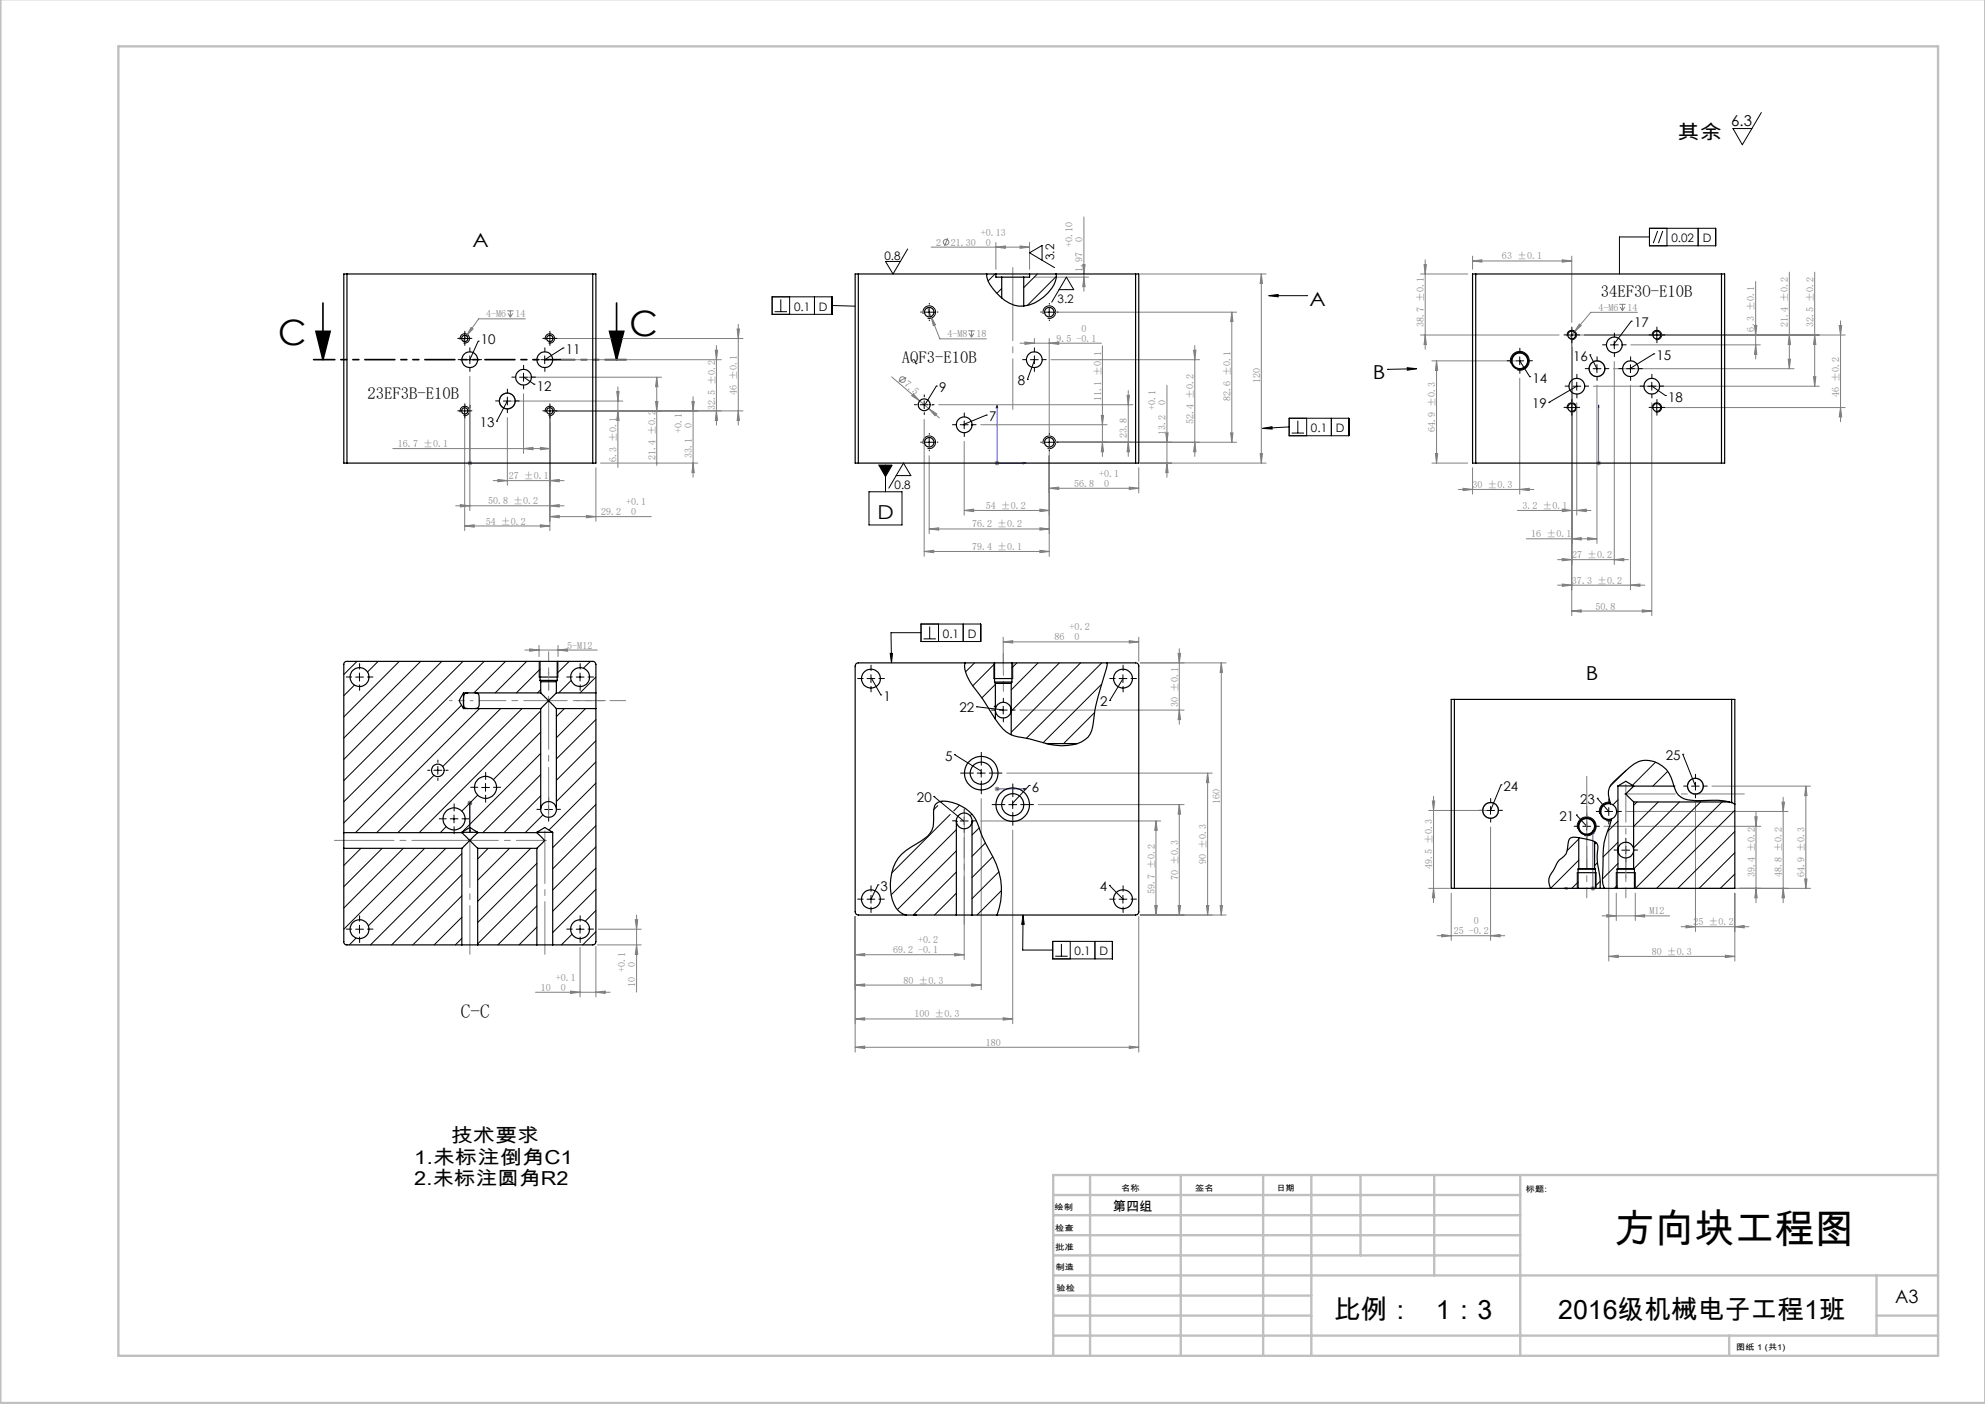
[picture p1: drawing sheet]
<svg xmlns="http://www.w3.org/2000/svg" width="420mm" height="297mm" viewBox="0 0 420 297" stroke-linecap="round" stroke-linejoin="round" font-family="sans-serif">
<g fill="none" stroke="#808080" stroke-width=".21">
<path d="M197 52.3h20.8M200.5 50.4l-.7 1.7M210.7 52.3l2-.3v.5zM210.7 51.3v5.7M215.8 52l2 .3-2 .2zM217.8 51.3v5.7M218.8 58.6h11.5M229.1 56h.5l-.3 2zM229.3 58.6l.3 2h-.5zM229.3 45.9v15.7M241.3 58h26.6M266.9 58l.2 2h-.5z"/>
<path d="M266.9 58v40M300.6 58h10M301.3 56h.5l-.2 2zM301.6 55v18.9M311.6 55.2l1.9-.2v.5zM311.6 54.2v2.8M311.6 55.2h21M330.6 55l2 .2-2 .3zM332.6 54.2v14M371.5 59.5v16.4M378.6 57.6v20.4M384 57.6v24.1"/>
<path d="M98.7 71l-.7 1.1M99.4 79.6v28.4M99.7 69.3l.4 .3-1.4 1.4zM107.3 65.8h1.4M107.5 66.3l.5 .8M108 65.8v1.3M108.5 66.3l-.5 .8M111.2 67.4h-9.9l-2.6 3.6M111.8 79.8h28.2M117.3 71.6h39.9M118.8 76.1h33.8M139 79.8l.2 2h-.5z"/>
<path d="M139 79.8v18.7M151.3 74.1h.5l-.2 2zM151.6 73.1v16.8M156 69.6h.5l-.3 2zM156.2 68.6v21.3M188.7 79.7l5.9 5.1M191.8 79.9l-1.7 .8M196.3 65.1l.7 1.9M197 67l.9 1.7-.4 .2zM197 67l1.9 4.7h9.8M204.9 70h1.3M205 70.5l.6 .8"/>
<path d="M205.6 70v1.3M206.1 70.5l-.5 .8M215.8 72.6h17.2M216.9 72.4l2 .2-2 .2zM218.9 71.6v1M222 72.6l2-.2v.4zM222 71.6v21M222.4 76.1h31.4M223 66h38.7M233.3 73.1v23.5M252.6 74.1h.4l-.2 2zM252.8 73.1v23.5"/>
<path d="M260.6 66l.3 2h-.5zM260.6 66v27.6M300.6 70.9h29.3M301.6 70.9l.2 2h-.5zM303 76.3h17.6M304 76.3l.2 2h-.5zM304 76.3v21.7M332.6 71.9v58.3M333.1 70.2l-1.1 1.3M333.6 70.9h56.8M334.2 68.5l.4 .4-1.5 1.3zM341.4 78h38.2"/>
<path d="M341.6 76.5v42.9M342.6 64.4h1.4M342.8 64.9l.5 .8M343.3 64.4v1.3M343.8 64.9l-.5 .8M345.1 73h27.4M346.5 66.1h-9.9l-3.5 4.1M371.2 68.9h.5l-.2 2zM371.5 73l.2 2h-.5zM378.4 76h.4l-.2 2zM378.6 70.9l.2 2h-.4zM383.7 79.7h.5l-.2 2z"/>
<path d="M384 70.9l.2 2h-.5zM389.1 68.9h.6l-.3 2zM389.4 67.9v21.3M83.1 94.9h33.2M98.3 87.9v24.4M98.9 98h1M99.1 97.6l.7 .7M99.8 97.6l-.7 .7M107.4 88.3v14.4M108.3 84.8h23.5M110.8 94.9l2-.3v.5zM110.8 83.3v12.6"/>
<path d="M114.3 94.6l2 .3-2 .2zM116.3 87.9v24.4M117.3 86.9h39.9M126.1 99v11.3M127.1 98h20.5M130.5 82.8h.5l-.3 2zM130.7 86.9l.3 2h-.5zM130.7 81.8v17.1M138.7 84.9h.5l-.2 2zM146.4 84.9h.5l-.3 2zM146.6 98l.3 2h-.5zM146.6 83.9v17.1"/>
<path d="M151.6 86.9l.2 2h-.5zM156.2 86.9l.3 2h-.5zM193.3 83.3l1.3 1.5-1.7-1.1zM194 85.6h.1M194.6 84.8l1.9 1.6M195.5 88.7v29M196.5 86.4l1.7 1.2-.4 .3zM196.5 86.4l2.3 2M196.6 96.4v16.5M197.1 85.7h.1M198.6 85.6h41.1M204 93.4v15.6"/>
<path d="M207.5 89.8h26.7M210.4 98h1.1M210.6 97.6l.7 .7M211 97.5v1M211.3 97.6l-.7 .7M222 94.6v23.1M223 93.6h38.7M233 87.9h.5l-.2 1.9zM233.3 93.6l.2 2h-.5zM238.5 83.6h.5l-.3 2zM238.7 93.6l.3 2h-.5zM238.7 82.6v14"/>
<path d="M240.9 99v5.3M241.3 98h26.6M246.7 91.6h.5l-.3 2zM246.9 98l.3 2h-.5zM246.9 81.5v19.5M252.8 93.6l.2 2h-.4zM260.4 91.6h.5l-.3 2zM266.6 96h.5l-.2 2zM303 98h7.6M303.7 96h.5l-.2 2zM311.6 99v5.5M321.6 80v24.5"/>
<path d="M333.6 85.2v23.8M337.1 81.7h47.9M337.7 98h1M337.9 97.6l.7 .7M337.9 81.5v33.5M338.2 97.5v1M338.6 97.6l-.7 .7M345 81.5v43.3M349.5 85.2v45M351.6 86.2h38.8M389.4 86.2l.3 2h-.6zM96.4 107h22.9"/>
<path d="M97.4 106.7l2 .3-2 .2zM98.3 111.3l2-.3v.5zM98.3 111.3h18M104.4 101.7h14.9M105.3 101.4l2.1 .3-2.1 .2zM114.3 111l2 .3-2 .2zM116.3 107l2-.3v.5zM116.3 109.3l2-.3v.5zM116.3 101.7l2-.3v.5zM116.3 109.3h21.5M124.1 109l2 .3-2 .2zM195.5 116.7l2.1-.3v.5z"/>
<path d="M195.5 116.7h26.5M196.6 111.9l2-.2v.4zM196.6 111.9h25.4M204 108l2-.3v.5zM204 108h18M220 107.7l2 .3-2 .2zM220 116.4l2 .3-2 .2zM220 111.7l2 .2-2 .2zM222 103.3l2-.3v.5zM222 103.3h18.9M238.9 103l2 .3-2 .2zM308.6 103.5h16"/>
<path d="M309.6 103.3l2 .2-2 .3zM321.1 108h15.5M321.6 103.5l2-.2v.5zM322.9 114h15M329.6 118.4h15M330.6 107.7l2 .3-2 .2zM330.6 118.1l2 .3-2 .2zM332.6 114l2-.3v.5zM333.6 108l2-.3v.5zM335.9 113.7l2 .3-2 .2zM341.6 118.4l2-.3v.5zM111.1 137.5h15.3"/>
<path d="M112.1 137.3l2 .2-2 .3zM114.1 136.5v2.4M118.1 137.5l2-.2v.5zM118.1 136.5v2.4M212.3 135.8l2-.3v.5zM212.3 134.8v6.6M212.3 135.8h28.6M238.9 135.5l2 .3-2 .2zM240.9 134.8v5.1M249.3 138.2h.5l-.3 2zM249.5 137.2v16M329.6 123.8h18.4"/>
<path d="M330.6 123.5l2 .3-2 .2zM332.6 129.3l2-.3v.5zM332.6 129.3h16.9M345 123.8l2-.3v.5zM347.5 129l2 .3-2 .2zM215.8 150.2h34.7M241.3 140.2h18.1M249.5 150.2l.3 2h-.5zM258.4 140.2l.3 2h-.5zM258.4 140.2v53.4M98.9 169.9h1M99.1 169.5l.7 .7"/>
<path d="M99.4 169.4v1M99.8 169.5l-.7 .7M204 177.2v25.8M207.5 173.7h38.1M207.6 168.9v40.5M210.4 166.9h1.1M210.6 166.5l.7 .7M211 166.4v1M211.3 166.5l-.7 .7M213 163.5h43.5M214.3 175.6v41M219.7 170.2h30.8"/>
<path d="M244.6 173.7l.3 1.9h-.6zM244.6 173.7v19.9M249.5 170.2l.3 2h-.5zM249.5 170.2v23.4M255.5 163.5l.3 2.1h-.5zM255.5 163.5v30.1M302.3 171.4h12.1M303.1 169.4h.5l-.3 2zM303.3 168.4v22.6M315.4 174.9v24M339.4 174.8h33.2M340.4 175.3v28"/>
<path d="M344.1 171.7h34.2M358.7 169.8v27.3M362.2 166.3h20.9M371.3 172.8h.5l-.3 2zM371.5 171.8v19.2M377 169.7h.6l-.3 2zM377.3 168.7v22.3M382.1 166.3l.2 2h-.5zM382.1 166.3v21.6M126.4 199.9h9.3M126.6 196.6h9.1M134.4 194.6h.5l-.2 2z"/>
<path d="M134.7 193.6v16.3M134.7 199.9l.2 2h-.5zM180.9 193.9v28.7M240.9 193.9v28.7M241.3 193.6h18.1M244.3 191.6h.6l-.3 2zM249.3 191.6h.5l-.3 2zM255.3 191.6h.5l-.3 2zM258.2 191.6h.5l-.3 2zM302.3 187.9h4.4M303.3 187.9l.3 2h-.5zM304.1 197.9h14.3"/>
<path d="M305 197.7l2.1 .2-2.1 .3zM307.1 188.9v10M315.4 197.9l2-.2v.5zM336.6 187.9h1M336.7 187.6l.7 .7M337 187.4v1.1M337.4 187.6l-.7 .7M339 193.7h14.3M340 193.5l2 .2-2 .3zM342 188.9v5.8M343.1 187.9h40M346 193.7l2-.2v.5z"/>
<path d="M346 188.9v5.8M355.7 196h14.4M356.7 195.8l2 .2-2 .3zM367.1 196l1.9-.2v.5zM367.1 188.9v14.4M371.5 187.9l.3 2h-.5zM377.3 187.9l.3 2h-.6zM381.8 185.9h.5l-.2 2zM113.3 209.9h15.8M120.7 209.7l2 .2-2 .2zM122.7 200.4v10.5M126.1 209.9l2-.2v.4z"/>
<path d="M126.1 200.2v10.7M180.9 208.4l2.1-.3v.5zM180.9 215.5l2.1-.2v.5zM180.9 202l2.1-.3v.5zM180.9 208.4h26.7M180.9 215.5h33.4M180.9 202h23.1M202 201.7l2 .3-2 .2zM205.6 208.1l2 .3-2 .2zM212.3 215.3l2 .2-2 .3zM340.4 202.3l2-.2v.5zM340.4 202.3h26.7"/>
<path d="M365.1 202.1l2 .2-2 .3zM180.9 221.5l2.1-.2v.5zM180.9 221.5h60M238.9 221.3l2 .2-2 .3z"/>
<circle cx="200.2" cy="51.2" r=".59"/>
<circle cx="191" cy="80.3" r=".59"/>
</g>
<g fill="none" stroke="#000" stroke-width=".21">
<path d="M372.7 23.8l-4 6.8-2-3.4h4M192.1 52.7l-3.2 5.3-1.5-2.7h3.1M220.5 55.1v-3.2l-2.7 1.6 5.3 3.1M349 50.1h-6.3v7.9M349 48.3h14v3.7h-14zM350.7 48.9l-.9 2.5M351.8 48.9l-.9 2.5M352.7 48.3v3.7M359.3 48.3v3.7M97.4 71.9a1 1 0 0 1 .8-1.3 1 1 0 0 1 1.1 1.1 1 1 0 0 1-1.2 .9M97.5 71.6h1.7M98.3 70.8v1.6"/>
<path d="M98.6 76.1h1.6M99.4 75.3v1.6M101.2 72.2h.1M101.2 72.2l-1.8 3.9M109.9 79.8h1.7M110.8 78.9v1.7M110.9 79.8l2.1 1.5M114.4 76.1h1.7M115.3 75.3v1.6M115.4 71.9a1 1 0 0 1 .8-1.3 1 1 0 0 1 1.1 1.1 1 1 0 0 1-1.2 .9M115.5 71.6h1.7M116.3 70.8v1.6"/>
<path d="M119.1 73.6h.1M119.1 73.6l-3.8 2.5M163.4 62.8h12.6v3.7h-12.6zM163.4 62.8v3.7M163.9 65.9h2.6M165.2 63.3v2.6M167.1 62.8v3.7M172.3 62.8v3.7M176 64.6l4.9 .2M195.3 66.4a1.33 1.33 0 0 1 1.2-1.7 1.33 1.33 0 0 1 1.4 1.4 1.33 1.33 0 0 1-1.6 1.2M195.8 66h1.6M196.6 65.2v1.6"/>
<path d="M218 76.1h1.7M218.9 75.3v1.6M218.9 76.2l-1.5 4.1M220.7 66.4a1.33 1.33 0 0 1 1.2-1.7 1.33 1.33 0 0 1 1.4 1.4 1.33 1.33 0 0 1-1.6 1.2M221.2 66h1.6M222 65.2v1.6M224.1 61.3h3.1l-1.6-2.7-3.1 5.3M268.5 62.5l1.9-.2v.5zM268.5 62.5h8M276.5 62.5h.1M293.6 78.1h.1M297.7 77.8l2.1 .2-2 .3z"/>
<path d="M299.8 78l-6.2 .1M319.6 76.9a2 2 0 0 1 1.8-2.6 2 2 0 0 1 2.1 2.2 2 2 0 0 1-2.4 1.8M320.7 76.3h1.7M321.6 75.5v1.6M321.6 76.3l2.1 3.4M323.7 79.7h.1M331.6 71.1a.99 .99 0 0 1 .9-1.2 .99 .99 0 0 1 1.1 1 .99 .99 0 0 1-1.3 .9M331.7 70.9h1.7M332.6 70v1.7M336.4 75.1h.1M336.4 75.1l1.5 2.9M337.1 78h1.6"/>
<path d="M337.9 77.1v1.7M340.7 73h1.7M341.6 72.1v1.7M344.2 78h1.6M345 77.1v1.7M345.2 67.9h.1M345.2 67.9l-3.7 4.9M349.6 71.1a.99 .99 0 0 1 .9-1.2 .99 .99 0 0 1 1 1 .99 .99 0 0 1-1.2 .9M349.7 70.9h1.7M349.9 74.9h.1M349.9 74.9l-4.8 3M350.6 70v1.7"/>
<path d="M97.4 87.2a1.01 1.01 0 0 1 .9-1.3 1.01 1.01 0 0 1 1.1 1.1 1.01 1.01 0 0 1-1.3 .9M97.5 86.9h1.7M98.3 86.1v1.7M105.1 89.1h.1M106.5 84.8h1.7M107.4 84v1.7M107.4 84.8l-2.3 4.3M113 81.3h.1M115.4 87.2a1.01 1.01 0 0 1 .8-1.3 1.01 1.01 0 0 1 1.1 1.1 1.01 1.01 0 0 1-1.2 .9M115.5 86.9h1.7M116.3 86.1v1.7M185.9 98.4h2.9l-1.4 2.4z"/>
<path d="M187.4 98.4v5.6M194.7 85.6h1.7M195.3 93.9a1.33 1.33 0 0 1 1.2-1.6 1.33 1.33 0 0 1 1.4 1.4 1.33 1.33 0 0 1-1.6 1.2M195.5 84.8v1.7M195.8 93.6h1.6M196.6 92.7v1.7M198.1 81.7h.1M198.1 81.7l-2.2 3.7M203.2 89.8h1.7M204 89v1.7M208.7 87.8h.1M208.7 87.8l-4.6 1.9"/>
<path d="M217.4 80.3h.1M220.7 93.9a1.33 1.33 0 0 1 1.2-1.6 1.33 1.33 0 0 1 1.4 1.4 1.33 1.33 0 0 1-1.6 1.2M221.2 93.6h1.6M222 92.7v1.7M267.2 90.6l1.9-.3 .1 .5zM272.8 88.5h12.6v3.7h-12.6zM272.8 90.3l-5.6 .3M273.3 91.6h2.6M274.6 89v2.6M276.5 88.5v3.7M281.7 88.5v3.7M327.7 85.1h.1"/>
<path d="M331.6 86.5a1 1 0 0 1 .9-1.3 1 1 0 0 1 1.1 1.1 1 1 0 0 1-1.3 .9M331.7 86.2h1.7M332.6 85.4v1.6M332.8 81.7h1.7M333.6 80.9v1.6M333.6 81.7l-5.9 3.4M348.7 81.7h1.6M349.4 81.6l3 2.1M349.5 80.9v1.6M349.6 86.5a1 1 0 0 1 .9-1.3 1 1 0 0 1 1.1 1.1 1 1 0 0 1-1.3 .9M349.7 86.2h1.7M350.6 85.4v1.6"/>
<path d="M352.4 83.7h.1M183.9 104h7v7.1h-7zM189.6 100.6h3.1l-1.5-2.6-3.1 5.3M114.1 139.9v3.3M118 139.9v3.3M188.3 138.2h.5l-.2 2zM194.9 132h12.6v3.7h-12.6zM194.9 133.8h-6.4l.1 6.4M195.4 135.1h2.6M196.7 132.5v2.6M198.6 132v3.7M203.8 132v3.7"/>
<path d="M75.2 143.2h1.7M76.1 142.4v1.7M121.9 143.2h1.7M122.7 142.4v1.7M183.4 143.5h1.7M184.3 142.7v1.7M184.4 143.4l2 3.6M186.4 147h.1M202 159.6h.1M202 159.6l5.5 3.5M206.6 149.5h.1M206.6 149.5l5.6 .7"/>
<path d="M210.3 140.2v3.3M211.5 150.2h1.6M212.3 149.4v1.7M214.3 140.2v3.3M234.8 148.2h.1M236.8 143.5h1.6M237.5 143.8l-2.7 4.4M237.6 142.7v1.7M356.1 159.6h.1M356.1 159.6l2.6 6.7M91.8 162.9h1.7M92.6 162.1v1.7"/>
<path d="M95.3 173.2h1.6M96.1 172.4v1.7M101.9 166.6h1.7M102.7 165.7v1.7M115.3 171.2h1.6M116.1 170.4v1.6M197.6 168.5h.1M197.6 168.5l6.2 5.1M203.2 173.7h1.7M204 172.8v1.7M206.8 163.5h1.7M207.6 162.7v1.7"/>
<path d="M213.4 170.2h1.7M214.3 169.4v1.7M217.8 166.2h.1M217.8 166.2l-3.6 3.8M314.6 171.4h1.6M315.4 170.6v1.7M317.6 166h.1M317.6 166l-2.2 5.4M333.6 172.4h.1M333.6 172.4l2.1 2.4M333.8 175.3a2 2 0 0 1 1.8-2.5 2 2 0 0 1 2.1 2.2 2 2 0 0 1-2.5 1.7M334.9 174.8h1.7"/>
<path d="M335.7 174v1.6M338 168.9h.1M338 168.9l2.4 2.8M339.5 171.7h1.7M339.9 173.6h1M340.4 170.8v1.7M340.7 169.7a2.01 2.01 0 0 0-2.2 2.5M343.1 179.8h1.7M344 179v1.7M357.9 166.3h1.7M358.7 165.5v1.6M75.2 196.6h1.7"/>
<path d="M76.1 195.7v1.7M121.9 196.6h1.7M122.7 195.7v1.7M183.4 190.2h1.7M184.3 189.4v1.7M185.8 187.2h.1M185.8 187.2l-1.4 2.9M216.5 193.6l.2 1.9h-.5zM216.5 193.6l-.1 7.4h6.3M222.7 199.1h12.7v3.7h-12.7zM224.6 199.7v2.6M226.4 199.1v3.7"/>
<path d="M231.7 199.1v3.7M234.7 187.3h.1M234.7 187.3l2.8 2.8M236.8 190.2h1.6M237.6 189.4v1.7M333.7 184.6v3.3M337.7 184.6v3.3M342 184.6v3.3M346 184.6v3.3M223.3 202.3h2.6"/>
</g>
<path d="M114.1 143.2h.2M114.2 143.2h3.8M114.2 143.2h.1M210.3 143.5h4M333.7 184.6h4M342 184.6h4" fill="none" stroke="#000" stroke-width=".25"/>
<path d="M66.9 70.1h2.9l-1.5 6zM68.3 64.1v12M129 70.1h3l-1.5 6zM130.5 64.1v12" fill="none" stroke="#000" stroke-width=".35"/>
<g fill="none" stroke="#00f" stroke-width=".21">
<path d="M99.4 97.8v.3zM99.4 85.7v.6v-.6M99.4 98h.1M99.4 85.7v12.3M211 85.7v12.3h6.1M211 85.7l.1 .6h-.3zM216.5 97.8l.6 .2-.6 .1zM338.2 97.8v.3zM338.2 85.7v.6v-.6M338.2 98h.1M338.2 85.7v12.3M99.4 176v-.6v.6"/>
<path d="M99.4 169.8v.2zM99.4 169.9h.1M99.4 169.9v6.1M210.8 166.9h.3zM211 166.9h.1M211 166.9h6.1M217.1 166.9h-.6h.6M337 175.6l.2 .7h-.3zM337 175.6v12.3h-6.1M330.9 187.9l.6-.1v.3z"/>
</g>
<g fill="none" stroke="#808080" stroke-width=".25">
<circle cx="321.6" cy="76.3" r="1.66"/>
<circle cx="337.9" cy="78" r="1.66"/>
<circle cx="107.3" cy="84.8" r="1.68"/>
<circle cx="315.4" cy="171.5" r="1.66"/>
<circle cx="335.7" cy="174.8" r="1.67"/>
<circle cx="358.7" cy="166.3" r="1.67"/>
</g>
<g fill="none" stroke="#000" stroke-width=".21" stroke-dasharray="30.5 1.3 1.3 1.3">
<path d="M97.5 71.6h-.6M97.8 76.1h-.9M98.4 70.7v-.6M98.4 72.4v.7M99.2 71.6h.7M99.4 74.4v-.8M99.4 77.7v.9M101.1 76.1h.8M109.1 79.8h-.8M110.8 78.1v-.8M112.5 79.8h.8M113.6 76.1h-.8"/>
<path d="M115.3 74.4v-.8M115.3 77.7v.9M115.5 71.6h-.6M116.4 70.7v-.6M116.4 72.4v.7M117 76.1h.8M117.2 71.6h.7M195 66h-.2M196.6 64.3v-.1M196.6 67.7v.1M198.3 66h.2M217.2 76.1h-.8"/>
<path d="M218.9 74.4v-.8M218.9 77.7v.9M220.4 66h-.2M220.5 76.1h.9M222 64.3v-.1M222 67.7v.1M223.7 66h.2M319.9 76.3h-1M321.6 74.6v-1M321.6 78v1M323.2 76.3h1M331.7 70.8h-.8"/>
<path d="M332.6 70v-.8M332.6 71.7v.8M333.4 70.8h.8M336.2 78h-.8M337.9 76.3v-.8M337.9 79.6v.9M339.6 78h.8M339.9 72.9h-.8M341.6 71.3v-.9M341.6 74.6v.8M343.2 72.9h.9M343.3 78h-.8"/>
<path d="M345 76.3v-.8M345 79.6v.9M346.7 78h.8M349.7 70.8h-.8M350.6 70v-.8M350.6 71.7v.8M351.4 70.8h.8M97.5 86.9h-.6M98.4 86.1v-.7M98.4 87.7v.7M99.2 86.9h.7M105.7 84.8h-.8"/>
<path d="M107.4 83.1v-.8M107.4 86.5v.8M109 84.8h.9M110.8 81.4v.9M115.5 86.9h-.6M116.4 86.1v-.7M116.4 87.7v.7M117.2 86.9h.7M193.9 85.6h-.4M195 93.5h-.2M195.6 83.9v-.4M195.6 87.3v.4"/>
<path d="M196.6 91.9v-.2M196.6 95.2v.2M197.2 85.6h.4M198.3 93.5h.2M202.4 89.8h-.9M204 88.2v-.9M204 91.5v.8M205.7 89.8h.8M220.4 93.5h-.2M222 91.9v-.2M222 95.2v.2M223.7 93.5h.2"/>
<path d="M331.7 86.2h-.8M332 81.7h-.9M332.6 85.3v-.8M332.6 87v.8M333.4 86.2h.8M333.6 80v-.8M333.6 83.3v.9M335.3 81.7h.8M347.8 81.7h-.8M349.5 80v-.8M349.5 83.3v.9M349.7 86.2h-.8"/>
<path d="M350.6 85.3v-.8M350.6 87v.8M351.2 81.7h.8M351.4 86.2h.8M74.4 143.2h-1.1M76.1 141.5v-1.1M76.1 144.9v1.1M77.8 143.2h1.1M121.1 143.2h-1.2M122.8 141.5v-1.1M122.8 144.9v1.1M124.4 143.2h1.2"/>
<path d="M182.6 143.5h-1.1M184.3 141.9v-1.2M184.3 145.2v1.2M186 143.5h1.1M210.6 150.2h-.8M212.3 148.5v-.8M212.3 151.9v.8M214 150.2h.8M236 143.5h-1.2M237.6 141.9v-1.2M237.6 145.2v1.2M239.3 143.5h1.2"/>
<path d="M91 162.9h-.5M92.7 161.3v-.5M92.7 164.6v.5M94.3 162.9h.5M94.4 173.2h-1.5M96.1 171.5v-1.5M96.1 174.9v1.5M97.8 173.2h1.5M101.1 166.5h-1.5M102.8 164.9v-1.5M102.8 168.2v1.5M104.4 166.5h1.5"/>
<path d="M114.4 171.2h-.8M116.1 169.5v-.8M116.1 172.9v.8M117.8 171.2h.8M202.4 173.6h-.9M204 172v-.9M204 175.3v.8M205.7 173.6h.8M206 163.5h-2.8M207.6 161.9v-2.7M207.6 165.2v2.7M209.3 163.5h2.7"/>
<path d="M212.6 170.2h-2.7M214.3 168.5v-2.7M214.3 171.9v2.7M216 170.2h2.7M313.7 171.4h-.8M315.4 169.8v-.9M315.4 173.1v.8M317.1 171.4h.8M334.1 174.8h-1M335.7 173.1v-1M335.7 176.5v1M337.4 174.8h1"/>
<path d="M338.7 171.7h-1M340.4 170v-1M340.4 173.3v1M342.1 171.7h1M342.3 179.8h-.8M344 178.2v-.9M345.7 179.8h.8M357.1 166.3h-.9M358.7 164.6v-.8M358.7 168v.8M360.4 166.3h.8M74.4 196.5h-1.1"/>
<path d="M76.1 194.9v-1.2M76.1 198.2v1.2M77.8 196.5h1.1M121.1 196.5h-1.2M122.8 194.9v-1.2M122.8 198.2v1.2M124.4 196.5h1.2M182.6 190.2h-1.1M184.3 188.5v-1.1M184.3 191.9v1.1M186 190.2h1.1M236 190.2h-1.2"/>
<path d="M237.6 188.5v-1.1M237.6 191.9v1.1M239.3 190.2h1.2M344 181.5v.8"/>
</g>
<path d="M132.5 76.1h-66.1" fill="none" stroke="#000" stroke-width=".35" stroke-dasharray="6.3 1.3 1.3 1.3 1.3 1.3" stroke-dashoffset="1.9"/>
<path d="M214.3 56.6v30" fill="none" stroke="#808080" stroke-width=".21" stroke-dasharray="30.5 1.3 1.3 1.3" stroke-dashoffset="15"/>
<path d="M204 171.3v24.2" fill="none" stroke="#808080" stroke-width=".21" stroke-dasharray="30.5 1.3 1.3 1.3" stroke-dashoffset="20.3"/>
<path d="M212.3 138.2v8M116.1 145.9v-8" fill="none" stroke="#808080" stroke-width=".21" stroke-dasharray="30.5 1.3 1.3 1.3" stroke-dashoffset="28.4"/>
<path d="M70.8 177.8h29" fill="none" stroke="#808080" stroke-width=".21" stroke-dasharray="30.5 1.3 1.3 1.3" stroke-dashoffset="17.9"/>
<path d="M115.6 177.8h-16.5" fill="none" stroke="#808080" stroke-width=".21" stroke-dasharray="30.5 1.3 1.3 1.3" stroke-dashoffset="24.1"/>
<path d="M115.3 201.9v-26.2" fill="none" stroke="#808080" stroke-width=".21" stroke-dasharray="30.5 1.3 1.3 1.3" stroke-dashoffset="19.3"/>
<path d="M99.4 177.4v24.5" fill="none" stroke="#808080" stroke-width=".21" stroke-dasharray="30.5 1.3 1.3 1.3" stroke-dashoffset="20.2"/>
<path d="M116.1 173v-25.1" fill="none" stroke="#808080" stroke-width=".21" stroke-dasharray="30.5 1.3 1.3 1.3" stroke-dashoffset="19.8"/>
<path d="M128.1 148.2h-12.4" fill="none" stroke="#808080" stroke-width=".21" stroke-dasharray="30.5 1.3 1.3 1.3" stroke-dashoffset="26.2"/>
<path d="M100.1 148.2h-5" fill="none" stroke="#808080" stroke-width=".21" stroke-dasharray="30.5 1.3 1.3 1.3" stroke-dashoffset="29.9"/>
<path d="M101.4 148.2h15" fill="none" stroke="#808080" stroke-width=".21" stroke-dasharray="30.5 1.3 1.3 1.3" stroke-dashoffset="24.9"/>
<path d="M121.9 148.2h10.5" fill="none" stroke="#808080" stroke-width=".21" stroke-dasharray="30.5 1.3 1.3 1.3" stroke-dashoffset="27.2"/>
<path d="M116.1 148.6v-6.4" fill="none" stroke="#808080" stroke-width=".21" stroke-dasharray="30.5 1.3 1.3 1.3" stroke-dashoffset="29.2"/>
<g fill="none" stroke="#c0c0c0" stroke-width=".5">
<path d="M.1 -.1v296.9h419.9M25 9.8h385.1v277h-385.1zM222.8 257.1h98.9M222.8 252.8h98.9M230.6 248.6v38.2M249.8 248.6v38.2M267.3 248.6v38.2M277.5 248.6v38.2M287.9 248.6v17M303.5 248.6v21.2M321.7 248.6v38.2M410.1 248.6h-187.3v38.2"/>
<path d="M222.8 265.6h98.9M222.8 261.3h98.9M222.8 278.3h54.7M222.8 274.1h54.7M222.8 269.8h187.3M397.1 278.3h13M397.1 269.8v12.7M222.8 282.5h187.3M365.9 282.5v4.3"/>
</g>
<path d="M344 185.7v-19.8" fill="none" stroke="#808080" stroke-width=".21" stroke-dasharray="30.5 1.3 1.3 1.3" stroke-dashoffset="22.5"/>
<path d="M343.7 168h25.4" fill="none" stroke="#808080" stroke-width=".21" stroke-dasharray="30.5 1.3 1.3 1.3" stroke-dashoffset="19.7"/>
<path d="M335.7 189.9v-8.1M344 189.9v-8.1" fill="none" stroke="#808080" stroke-width=".21" stroke-dasharray="30.5 1.3 1.3 1.3" stroke-dashoffset="28.3"/>
<path d="M335.7 183.7v-13.1" fill="none" stroke="#808080" stroke-width=".21" stroke-dasharray="30.5 1.3 1.3 1.3" stroke-dashoffset="25.8"/>
<path d="M335.7 183.7v-19.5" fill="none" stroke="#808080" stroke-width=".21" stroke-dasharray="30.5 1.3 1.3 1.3" stroke-dashoffset="22.6"/>
<g fill="#000">
<path d="M129 70.1h3l-1.5 6zM66.9 70.1h2.9l-1.5 6z"/>
<path d="M216.5 193.6l.2 1.9h-.5zM188.3 138.2h.5l-.2 2zM267.2 90.6l1.9-.3 .1 .5z"/>
</g>
<g fill="#00f">
<path d="M216.5 97.8l.6 .2-.6 .1zM211 85.7l.1 .6h-.3z"/>
<path d="M99.4 97.8v.3zM99.4 85.7v.6zM99.4 175.4v.6zM99.4 169.8v.2zM99.4 175.4v.6zM99.4 169.8v.2z"/>
<path d="M330.9 187.9l.6 .2v-.3zM337 175.6l-.1 .7h.3zM216.5 166.9h.6zM210.8 166.9h.3z"/>
<path d="M338.2 97.8v.3zM338.2 85.7v.6z"/>
</g>
<g fill="#808080">
<path d="M196.5 86.4l1.7 1.2-.4 .3zM193.3 83.3l1.3 1.5-1.7-1.1z"/>
<path d="M222 72.6l2-.2v.4zM216.9 72.4l2 .2-2 .2zM220 107.7l2 .3-2 .2zM204 108l2-.3v.5zM220 116.4l2 .3-2 .2zM195.5 116.7l2.1-.3v.5zM238.9 103l2 .3-2 .2zM222 103.3l2-.3v.5zM330.6 55l2 .2-2 .3zM311.6 55.2l1.9-.2v.5zM333.6 108l2-.3v.5zM330.6 107.7l2 .3-2 .2zM335.9 113.7l2 .3-2 .2zM332.6 114l2-.3v.5zM341.6 118.4l2-.3v.5zM330.6 118.1l2 .3-2 .2zM345 123.8l2-.3v.5zM330.6 123.5l2 .3-2 .2zM347.5 129l2 .3-2 .2zM332.6 129.3l2-.3v.5zM321.6 103.5l2-.2v.5zM309.6 103.3l2 .2-2 .3zM116.3 107l2-.3v.5zM97.4 106.7l2 .3-2 .2zM315.4 197.9l2-.2v.5zM305 197.7l2.1 .2-2.1 .3z"/>
<path d="M196.6 111.9l2-.2v.4zM220 111.7l2 .2-2 .2zM197 67l.5 1.9 .4-.2zM334.2 68.5l-1.1 1.7 1.5-1.3zM116.3 109.3l2-.3v.5zM124.1 109l2 .3-2 .2zM110.8 94.9l2-.3v.5zM114.3 94.6l2 .3-2 .2zM105.3 101.4l2.1 .3-2.1 .2zM116.3 101.7l2-.3v.5zM98.3 111.3l2-.3v.5zM114.3 111l2 .3-2 .2zM99.7 69.3l-1 1.7 1.4-1.4zM340 193.5l2 .2-2 .3zM346 193.7l2-.2v.5zM340.4 202.3l2-.2v.5zM365.1 202.1l2 .2-2 .3zM356.7 195.8l2 .2-2 .3zM367.1 196l1.9-.2v.5z"/>
<path d="M180.9 221.5l2.1-.2v.5zM238.9 221.3l2 .2-2 .3z"/>
<path d="M210.7 52.3l2-.3v.5zM215.8 52l2 .3-2 .2z"/>
<path d="M205.6 208.1l2 .3-2 .2zM180.9 208.4l2.1-.3v.5zM212.3 215.3l2 .2-2 .3zM180.9 215.5l2.1-.2v.5zM202 201.7l2 .3-2 .2zM180.9 202l2.1-.3v.5zM238.9 135.5l2 .3-2 .2zM212.3 135.8l2-.3v.5z"/>
<path d="M260.4 91.6h.5l-.3 2zM260.6 66l.3 2h-.5zM238.7 93.6l.3 2h-.5zM238.5 83.6h.5l-.3 2zM233.3 93.6l.2 2h-.5zM233 87.9h.5l-.2 1.9zM229.3 58.6l.3 2h-.5zM229.1 56h.5l-.3 2zM301.6 70.9l.2 2h-.5zM301.3 56h.5l-.2 2zM371.5 73l.2 2h-.5zM371.2 68.9h.5l-.2 2zM130.7 86.9l.3 2h-.5zM130.5 82.8h.5l-.3 2zM151.6 86.9l.2 2h-.5zM151.3 74.1h.5l-.2 2zM255.3 191.6h.5l-.3 2zM255.5 163.5l.3 2.1h-.5zM244.3 191.6h.6l-.3 2zM244.6 173.7l.3 1.9h-.6zM249.5 150.2l.3 2h-.5zM249.3 138.2h.5l-.3 2z"/>
<path d="M134.4 194.6h.5l-.2 2zM134.7 199.9l.2 2h-.5z"/>
<path d="M266.9 58l.2 2h-.5zM266.6 96h.5l-.2 2zM246.7 91.6h.5l-.3 2zM246.9 98l.3 2h-.5zM252.6 74.1h.4l-.2 2zM252.8 93.6l.2 2h-.4zM378.6 70.9l.2 2h-.4zM378.4 76h.4l-.2 2zM384 70.9l.2 2h-.5zM383.7 79.7h.5l-.2 2zM304 76.3l.2 2h-.5zM303.7 96h.5l-.2 2zM389.1 68.9h.6l-.3 2zM389.4 86.2l.3 2h-.6zM146.4 84.9h.5l-.3 2zM146.6 98l.3 2h-.5zM139 79.8l.2 2h-.5zM138.7 84.9h.5l-.2 2zM156 69.6h.5l-.3 2zM156.2 86.9l.3 2h-.5zM303.1 169.4h.5l-.3 2zM303.3 187.9l.3 2h-.5zM371.3 172.8h.5l-.3 2zM371.5 187.9l.3 2h-.5zM377 169.7h.6l-.3 2zM377.3 187.9l.3 2h-.6zM382.1 166.3l.2 2h-.5zM381.8 185.9h.5l-.2 2zM258.4 140.2l.3 2h-.5zM258.2 191.6h.5l-.3 2zM249.5 170.2l.3 2h-.5zM249.3 191.6h.5l-.3 2z"/>
<path d="M112.1 137.3l2 .2-2 .3zM118.1 137.5l2-.2v.5zM120.7 209.7l2 .2-2 .2zM126.1 209.9l2-.2v.4z"/>
</g>
<path d="M268.5 62.5l1.9-.2v.5zM185.9 98.4l1.5 2.4 1.4-2.4zM297.7 77.8l2.1 .2-2 .3z" fill="#000"/>
<g fill="none" stroke="#000" stroke-width=".21">
<path d="M210.5 58l-1.4 1.4M219.5 58l-2.9 2.9M223.5 58.5l-6.2 6.1M211.9 61l-1 1.1M75.5 139.9l-2.8 2.8M80 139.9l-2.2 2.3M84.5 139.9l-11.8 11.8M89 139.9l-16.3 16.2M93.5 139.9l-20.8 20.8M98 139.9l-25.3 25.2M102.4 139.9l-29.7 29.7M107 139.9l-6.7 6.7"/>
<path d="M111.4 139.9l-6.6 6.7M120.4 139.9l-2.5 2.5M124.9 139.9l-1.5 1.5M75 144.9l-2.3 2.3M97.6 149.2l-24.9 24.9M101.5 149.9l-26.3 26.2M105.9 149.9l-12.2 12.2M110.5 149.9l-26.3 26.2M114.3 141.6l-5 5M114.4 145.9l-.7 .7M114.4 150.4l-25.7 25.7M114.4 154.9l-10 10"/>
<path d="M114.4 159.4l-16.8 16.7M119.4 149.9l-1.7 1.7M120.9 143.9l-2.7 2.7M123.9 149.9l-6.2 6.2M126.1 143.2l-3.4 3.4M126.1 152.2l-8.4 8.3M126.1 156.7l-8.4 8.4M206.2 140.2l-1.9 1.9M210.4 140.4l-4.6 4.7M210.6 144.8l-2.8 2.8M210.6 149.3l-.3 .2M215.2 140.2l-1.1 1.1"/>
<path d="M219.6 140.2l-5.6 5.7M224.2 140.2l-10.2 10.2M228.6 140.2l-14.6 14.7M231.6 150.7l-6.6 6.6M233.1 144.7l-12.4 12.4M233.1 140.2l-15.9 16M76.4 179.5l-3.7 3.6M80.9 179.5l-8.2 8.1M85.3 179.5l-12.6 12.6M89.9 179.5l-17.2 17.1M91.8 164l-12.1 12.1M94.3 179.5l-16.4 16.4"/>
<path d="M94.4 174.9l-1.2 1.2M101.1 168.2l-3.4 3.4M103.3 179.5l-2.2 2.2M107.8 179.5l-6.7 6.7M112.3 179.5l-11.2 11.2M114.4 163.9l-12.2 12.2M114.4 168.3l-7.8 7.8M114.9 172.4l-3.8 3.7M126.1 161.2l-8.4 8.3M126.1 165.7l-9.9 9.9M126.1 170.2l-9.2 9.1M126.1 174.7l-9.2 9.1"/>
<path d="M126.1 179.1l-9.2 9.2M198.4 170.4l-.8 .9M199.4 169.5l-.3 .2M201 172.3l-12.3 12.3M202.4 175.5l-13.8 13.8M202.4 180l-12.5 12.4M203 170.3l-1.2 1.3M205.6 172.2l-.3 .4M207.2 175.2l-1.5 1.4M208.5 178.3l-2.8 2.8M334 177.5l-2.4 2.4M337.7 178.3l-.3 .3"/>
<path d="M342.3 169.2l-1 1M342.3 173.7l-2.2 2.2M342.3 178.2l-3.1 3.1M344.1 162.9l-3.5 3.5M346.4 169.6l-.7 .8M350.3 161.2l-4.9 4.9M350.9 169.6l-5.2 5.2M352.9 163.2l-3.2 3.1M354.2 166.3h.1M355.4 169.6l-9.7 9.7M359.8 169.6l-14.1 14.2M364.3 169.6l-18.3 18.3"/>
<path d="M367.1 171.4l-16.6 16.5M367.1 175.9l-12.1 12M75.4 198.4l-1.5 1.5M97.7 180.5l-19.3 19.4M97.7 194l-5.8 5.9M97.7 198.5l-1.4 1.4M97.7 185l-14.8 14.9M97.7 189.5l-10.4 10.4M113.6 182.6l-12.5 12.6M113.6 187.1l-12.5 12.6M113.6 191.6l-8.3 8.3M113.6 196.1l-3.8 3.8"/>
<path d="M121 197.6l-2.2 2.3M126.1 183.7l-9.2 9.1M126.1 188.1l-9.2 9.2M126.1 192.6l-2.3 2.3M126.1 197.1l-2.8 2.8M202.4 184.5l-9.1 9.1M202.4 188.9l-4.7 4.7M202.4 193.5l-.2 .1M210 181.3l-4.3 4.3M211.3 184.4l-5.6 5.7M211.9 188.4l-5.2 5.2M333.9 186.6l-1.3 1.3"/>
<path d="M334 182l-5.9 5.9M338 182.5l-.6 .6M338.6 186.4l-1 1M342.2 187.3l-.6 .6M342.3 182.7l-3.2 3.2M367.1 180.4l-7.6 7.5M367.1 184.9l-3.1 3"/>
</g>
<g fill="none" stroke="#000" stroke-width=".25">
<path d="M73.4 58h-.7v40h.7M73.4 58h52M73.4 58v40M125.4 58h.7v40h-.7M125.4 58v40M181.6 58h-.7v40h.7M181.6 58v40M181.6 58h29.1M208.8 58a5.7 5.7 0 0 0 2 3.9 7 7 0 0 0 5.8 2.8 8.5 8.5 0 0 0 6.9-5.9l-.1-.8M210.7 58h7.1M210.7 58v.6h1.2M211.9 58.6h4.7"/>
<path d="M211.9 58.6v4.4M216.6 58.6v6.2M217.8 58h22.5M217.8 58v.6h-1.2M240.3 58h.6v40h-.6M240.3 58v40M312.2 58h-.6v40h.6M312.2 58h52M312.2 58v40M364.2 58h.7v40h-.7M364.2 58v40M73.4 98h52"/>
<path d="M181.6 98h58.7M202.4 89.8v.1M205.7 89.8v.1M312.2 98h52M114.3 139.9h3.6M114.3 139.9h-40.9a.61 .61 0 0 0-.7 .6v35.6M114.3 139.9v4M117.9 139.9h7.5a.66 .66 0 0 1 .7 .6v6.1M117.9 139.9v4M98.1 146.6l-.9 1.5 .2 .6 .7 1.2M98.1 148.2v1.7M98.1 146.6v1.6"/>
<path d="M98.1 148.2v.6a.91 .91 0 0 0 .4 1l.4 .1M98.1 146.6h16.3M98.1 149.9h16.3M99 146.6a.85 .85 0 0 0-.9 1.1v.5M100.5 146.6h.1a.66 .66 0 0 1 .8 .6v1a1.51 1.51 0 0 1-.4 1.6l-.5 .1M114.3 143.9h3.6M114.3 143.9l.1 .3M114.4 144.2h3.3M114.4 146.6l1.7 1.6M114.4 144.2v2.4M114.4 149.9v21.1M116.1 148.2l-1.7 1.7"/>
<path d="M116.1 148.2l1.6 1.7M117.7 146.6l-1.6 1.6M117.7 144.2v2.4M117.7 149.9v21.1M117.7 146.6h8.4M117.7 149.9h8.4M117.9 143.9l-.2 .3M126.1 149.9v49.3a.66 .66 0 0 1-.7 .7h-8.5M126.1 146.6v3.3M204.2 140.2a6.5 6.5 0 0 0 1.7 5l2.1 2.7 2.1 3.5a11.4 11.4 0 0 0 3.6 3.9l.9 .4 4.7 1a14.4 14.4 0 0 0 8.8 .6 4.3 4.3 0 0 0 3.1-3.8 61 61 0 0 1 3-12.7l.1-.6M210.4 140.2h-28.8a.66 .66 0 0 0-.7 .7v52a.73 .73 0 0 0 .7 .7h20.8M210.4 144.3h3.7"/>
<path d="M210.4 140.2h3.7M210.4 144.3l.2 .3M210.4 140.2v4.1M210.6 144.6h3.4M210.6 144.6v7.5M214 144.6v10.8M214.1 140.2h26.2a.66 .66 0 0 1 .6 .7v52a.73 .73 0 0 1-.6 .7h-34.6M214.1 144.3l-.1 .3M214.1 140.2v4.1M221.3 157.3h6.7M307.7 148h-.6v39.9h.6M307.7 148v39.9"/>
<path d="M307.7 148h58.7M366.4 148h.7v39.9h-21.3M366.4 148v21.8M72.7 176.1v3.4M72.7 179.5v19.7a.61 .61 0 0 0 .7 .7h24.3M72.7 176.1h25M72.7 179.5h25M97.7 176.1h3.4M97.7 176.1l1.7 1.7M97.7 176.1l1.7-1.1 1.7 1.1M97.7 176.1h.1M97.7 179.5v20.4"/>
<path d="M99.4 177.8l-1.7 1.7M99.4 177.8l1.7 1.7M101.1 176.1l-1.7 1.7M101.1 176.1h12.5M101.1 176.1h.1M101.1 179.5v20.4M101.1 179.5h12.5M113.6 176.1l1.7 1.7-1.7 1.7M113.6 176.1h3.3M113.6 176.1l1.7-1.1 1.6 1.1M113.6 176.1h.1M113.6 179.5v20.4"/>
<path d="M114.4 171a1.67 1.67 0 0 0 1.7 1.9 1.67 1.67 0 0 0 1.6-1.9M114.4 171a1.68 1.68 0 0 1 1.7-1.4 1.68 1.68 0 0 1 1.6 1.4M116.9 176.1v23.8M202.4 173.7a1.66 1.66 0 0 0 1.6 1.6 1.66 1.66 0 0 0 1.7-1.6M202.4 173.7a1.66 1.66 0 0 1 1.6-1.7 1.66 1.66 0 0 1 1.7 1.7M202.4 173.7h.1M202.4 173.7v19.9M205.7 173.7h.1M205.7 173.7v19.9M334 177.2v6.6M337.4 178v5.8M340.7 169.9a1.83 1.83 0 0 0-2.1 1.9 1.83 1.83 0 0 0 2.3 1.6"/>
<path d="M340.7 169.9v.1M340.7 170a1.67 1.67 0 0 0-2 1.8 1.67 1.67 0 0 0 2.3 1.4M340.7 170a1.68 1.68 0 0 1 1.3 1.6 1.68 1.68 0 0 1-1 1.6M340.9 173.4l-.3 1.3a13.9 13.9 0 0 0-1.4 7.1v1.7a7.7 7.7 0 0 0 .3 4.4M341 173.2l-.1 .2M342.3 166.3h3.4M342.3 179.8a1.66 1.66 0 0 1 1.7-1.6 1.66 1.66 0 0 1 1.7 1.6M342.3 179.9a1.66 1.66 0 0 0 1.7 1.6 1.66 1.66 0 0 0 1.7-1.6M342.3 166.3v17.5M342.3 166.3l1.7-1 1.7 1M345.7 166.3l-1.7 1.7 1.7 1.6M345.7 166.3h8.5"/>
<path d="M345.7 169.6h20.3M345.7 166.3h.1M345.7 169.6v14.2M366.4 169.8l.7 .3M366.4 169.8a17.9 17.9 0 0 0-6.7-.4h-.9a5.3 5.3 0 0 1-3.7-1.2l-.4-.6-.5-1.4a6 6 0 0 0-7.5-5.1 28.7 28.7 0 0 0-5.8 4.9 3.3 3.3 0 0 0-.4 3l.2 .9M97.7 199.9h3.4M101.1 199.9h12.5M113.6 199.9h3.3M191.8 193.6a4 4 0 0 1-3-3.2 10.4 10.4 0 0 1 1.9-9.7l1-.8 2-1.3a8.3 8.3 0 0 0 3.5-3 10.7 10.7 0 0 0 .4-4.2 1.87 1.87 0 0 1 2.2-1.9 8.1 8.1 0 0 1 7.7 6.5l1 2.4a24.9 24.9 0 0 1 3.2 7.7 15.3 15.3 0 0 1-.7 7.5M202.4 193.6h3.3M307.7 187.9h26.2M328.1 187.9a3.1 3.1 0 0 1 .5-3.7l.4-.6a4.3 4.3 0 0 1 1.9-2.5 4.1 4.1 0 0 0 .9-2.9 1.1 1.1 0 0 1 1.3-1.1l3 .5a2.06 2.06 0 0 1 2 1.3 16.8 16.8 0 0 0 .4 6.4l.1 2.6"/>
<path d="M333.9 183.8h3.7M333.9 187.9h3.7M333.9 183.8v4.1M334 183.8h3.4M334 183.8h-.1M337.4 183.8h.2M337.6 187.9h4.6M337.6 183.8v4.1M342.2 183.8h3.6M342.2 187.9h3.6M342.2 183.8v4.1M342.3 183.8h3.4"/>
<path d="M342.3 183.8h-.1M345.7 183.8h.1M345.8 183.8v4.1"/>
<circle cx="98.3" cy="71.6" r=".66"/>
<circle cx="99.4" cy="76.1" r="1.67"/>
<circle cx="110.8" cy="79.8" r="1.66"/>
<circle cx="115.3" cy="76.1" r="1.67"/>
<circle cx="116.4" cy="71.6" r=".66"/>
<circle cx="196.6" cy="66" r="1.01"/>
<circle cx="218.8" cy="76.1" r="1.67"/>
<circle cx="222" cy="66" r="1.01"/>
<circle cx="321.6" cy="76.3" r="1.66"/>
<circle cx="321.6" cy="76.3" r="1.83"/>
<circle cx="332.6" cy="70.9" r=".84"/>
<circle cx="337.9" cy="78" r="1.66"/>
<circle cx="341.6" cy="73" r="1.66"/>
<circle cx="345" cy="78" r="1.67"/>
<circle cx="350.6" cy="70.9" r=".83"/>
<circle cx="98.3" cy="86.9" r=".66"/>
<circle cx="107.3" cy="84.8" r="1.67"/>
<circle cx="116.4" cy="86.9" r=".66"/>
<circle cx="195.5" cy="85.6" r="1.25"/>
<circle cx="196.6" cy="93.6" r="1"/>
<circle cx="204" cy="89.9" r="1.66"/>
<circle cx="222" cy="93.6" r="1"/>
<circle cx="332.6" cy="86.2" r=".85"/>
<circle cx="333.6" cy="81.7" r="1.67"/>
<circle cx="349.5" cy="81.7" r="1.66"/>
<circle cx="350.6" cy="86.2" r=".84"/>
<circle cx="76.1" cy="143.2" r="1.99"/>
<circle cx="122.7" cy="143.2" r="2"/>
<circle cx="184.3" cy="143.5" r="2.01"/>
<circle cx="212.3" cy="150.2" r="1.67"/>
<circle cx="237.6" cy="143.5" r="2.01"/>
<circle cx="92.6" cy="163" r="1.33"/>
<circle cx="96.1" cy="173.2" r="2.33"/>
<circle cx="102.7" cy="166.6" r="2.33"/>
<circle cx="207.6" cy="163.6" r="3.6"/>
<circle cx="207.6" cy="163.5" r="2.33"/>
<circle cx="214.3" cy="170.2" r="3.6"/>
<circle cx="214.3" cy="170.2" r="2.33"/>
<circle cx="315.4" cy="171.4" r="1.66"/>
<circle cx="335.7" cy="174.8" r="1.84"/>
<circle cx="335.7" cy="174.8" r="1.66"/>
<circle cx="358.7" cy="166.3" r="1.67"/>
<circle cx="76.1" cy="196.6" r="2"/>
<circle cx="122.7" cy="196.6" r="2.01"/>
<circle cx="184.3" cy="190.2" r="2.01"/>
<circle cx="237.6" cy="190.2" r="2.01"/>
</g>
<text font-size="8.5" x="341.6" y="262.9">方向块工程图</text>
<g font-size="7.4">
<text x="133.2" y="71.2">C</text>
<text x="58.9" y="72.9">C</text>
</g>
<g font-size="5.6">
<text x="282.2" y="279">比例：</text>
<text x="303.8" y="279">1：3</text>
<text x="329.7" y="279">2016级机械电子工程1班</text>
</g>
<g font-size="4.1">
<text x="355" y="29.3">其余</text>
<text x="100" y="52.2">A</text>
<text x="277.1" y="64.7">A</text>
<text x="290.5" y="80.3">B</text>
<text x="185.6" y="109.7">D</text>
<text x="335.5" y="143.9">B</text>
<text x="97.5" y="215.4">C-C</text>
<text x="95.4" y="241.7">技术要求</text>
<text x="87.7" y="246.2">1.未标注倒角C1</text>
<text x="87.7" y="250.7">2.未标注圆角R2</text>
</g>
<text font-size="3.9" x="401" y="275.7">A3</text>
<g font-size="3.5">
<text x="338.7" y="62.8">34EF3O-E10B</text>
<text x="190.8" y="76.7">AQF3-E10B</text>
<text x="77.8" y="84.4">23EF3B-E10B</text>
</g>
<text font-size="3.2" x="366.3" y="26.7">6.3</text>
<g font-size="2.8">
<text x="345.8" y="69.2">17</text>
<text x="101.7" y="72.8">10</text>
<text x="119.7" y="74.9">11</text>
<text x="332.8" y="76.3">16</text>
<text x="350.5" y="76.2">15</text>
<text x="113.6" y="82.6">12</text>
<text x="198.7" y="83">9</text>
<text x="215.4" y="81.5">8</text>
<text x="324.3" y="81">14</text>
<text x="209.3" y="89.1">7</text>
<text x="324.2" y="86.3">19</text>
<text x="353" y="85">18</text>
<text x="101.5" y="90.3">13</text>
<text x="186.9" y="148.3">1</text>
<text x="232.8" y="149.4">2</text>
<text x="203" y="150.7">22</text>
<text x="200" y="160.9">5</text>
<text x="352.5" y="160.8">25</text>
<text x="218.3" y="167.5">6</text>
<text x="318.1" y="167.3">24</text>
<text x="194" y="169.7">20</text>
<text x="330" y="173.7">21</text>
<text x="334.4" y="170.1">23</text>
<text x="186.3" y="188.5">3</text>
<text x="232.7" y="188.5">4</text>
<text x="235.4" y="256.1">第四组</text>
</g>
<g font-size="2.5">
<text x="353.6" y="51.2">0.02</text>
<text x="360.3" y="51.2">D</text>
<text x="187.1" y="55">0.8</text>
<text x="223.1" y="55" transform="rotate(-90 223.1 55)">3.2</text>
<text x="168" y="65.7">0.1</text>
<text x="173.3" y="65.7">D</text>
<text x="223.8" y="64.1">3.2</text>
<text x="277.4" y="91.4">0.1</text>
<text x="282.6" y="91.4">D</text>
<text x="189.3" y="103.5">0.8</text>
<text x="199.5" y="135">0.1</text>
<text x="204.8" y="135">D</text>
<text x="227.4" y="202.1">0.1</text>
<text x="232.6" y="202.1">D</text>
</g>
<g font-size="2.1" fill="#808080">
<text x="198.1" y="52">2</text>
<text x="201.2" y="52">21.30</text>
<text x="207.5" y="49.8">+0.13</text>
<text x="208.6" y="52">0</text>
<text x="226.9" y="52.3" transform="rotate(-90 226.9 52.3)">+0.10</text>
<text x="229.1" y="51.2" transform="rotate(-90 229.1 51.2)">0</text>
<text x="229.1" y="57.6" transform="rotate(-90 229.1 57.6)">1.97</text>
<text x="317.8" y="54.9">63 ±0.1</text>
<text x="338.2" y="65.8">4-M6</text>
<text x="344.3" y="65.8">14</text>
<text x="102.9" y="67.1">4-M6</text>
<text x="109" y="67.1">14</text>
<text x="200.5" y="71.4">4-M8</text>
<text x="206.6" y="71.4">18</text>
<text x="228.8" y="70.2">0</text>
<text x="301.3" y="69.2" transform="rotate(-90 301.3 69.2)">38.7 ±0.1</text>
<text x="371.2" y="70.1" transform="rotate(-90 371.2 70.1)">6.3 ±0.1</text>
<text x="378.3" y="69.2" transform="rotate(-90 378.3 69.2)">21.4 ±0.2</text>
<text x="383.7" y="69.2" transform="rotate(-90 383.7 69.2)">32.5 ±0.2</text>
<text x="223.5" y="72.3">9.5 -0.1</text>
<text x="155.9" y="83.6" transform="rotate(-90 155.9 83.6)">46 ±0.1</text>
<text x="191.2" y="81.5" transform="rotate(41 191.2 81.5)">7.5</text>
<text x="266.6" y="81.1" transform="rotate(-90 266.6 81.1)">120</text>
<text x="151.3" y="86.8" transform="rotate(-90 151.3 86.8)">32.5 ±0.2</text>
<text x="233" y="84.8" transform="rotate(-90 233 84.8)">11.1 ±0.1</text>
<text x="244.5" y="86.8" transform="rotate(-90 244.5 86.8)">+0.1</text>
<text x="246.6" y="85.7" transform="rotate(-90 246.6 85.7)">0</text>
<text x="252.5" y="89.7" transform="rotate(-90 252.5 89.7)">52.4 ±0.2</text>
<text x="260.4" y="84.8" transform="rotate(-90 260.4 84.8)">82.6 ±0.1</text>
<text x="389.1" y="84.1" transform="rotate(-90 389.1 84.1)">46 ±0.2</text>
<text x="84.2" y="94.6">16.7 ±0.1</text>
<text x="144.3" y="91.5" transform="rotate(-90 144.3 91.5)">+0.1</text>
<text x="146.4" y="90.5" transform="rotate(-90 146.4 90.5)">0</text>
<text x="238.4" y="92.7" transform="rotate(-90 238.4 92.7)">23.8</text>
<text x="246.6" y="92.1" transform="rotate(-90 246.6 92.1)">13.2</text>
<text x="303.7" y="91.4" transform="rotate(-90 303.7 91.4)">64.9 ±0.3</text>
<text x="107.6" y="101.3">27 ±0.1</text>
<text x="130.5" y="97.8" transform="rotate(-90 130.5 97.8)">6.3 ±0.1</text>
<text x="138.7" y="97.4" transform="rotate(-90 138.7 97.4)">21.4 ±0.2</text>
<text x="146.4" y="96.8" transform="rotate(-90 146.4 96.8)">33.1</text>
<text x="232.6" y="100.8">+0.1</text>
<text x="103.3" y="106.7">50.8 ±0.2</text>
<text x="132.5" y="106.9">+0.1</text>
<text x="208.6" y="107.6">54 ±0.2</text>
<text x="227.3" y="103">56.8</text>
<text x="233.6" y="103">0</text>
<text x="311.6" y="103.2">30 ±0.3</text>
<text x="322.1" y="107.6">3.2 ±0.1</text>
<text x="102.8" y="111">54 ±0.2</text>
<text x="127.2" y="109">29.2</text>
<text x="133.6" y="109">0</text>
<text x="205.7" y="111.6">76.2 ±0.2</text>
<text x="324" y="113.7">16 ±0.1</text>
<text x="205.7" y="116.4">79.4 ±0.1</text>
<text x="332.6" y="118.1">27 ±0.2</text>
<text x="332.6" y="123.5">37.3 ±0.2</text>
<text x="337.6" y="128.9">50.8</text>
<text x="120" y="137.2">5-M12</text>
<text x="223.1" y="135.5">86</text>
<text x="226.3" y="133.4">+0.2</text>
<text x="227.4" y="135.5">0</text>
<text x="249.3" y="149.6" transform="rotate(-90 249.3 149.6)">30 ±0.1</text>
<text x="258.1" y="170.1" transform="rotate(-90 258.1 170.1)">160</text>
<text x="255.2" y="182.8" transform="rotate(-90 255.2 182.8)">90 ±0.3</text>
<text x="303" y="183.9" transform="rotate(-90 303 183.9)">49.5 ±0.3</text>
<text x="371.3" y="185.5" transform="rotate(-90 371.3 185.5)">39.4 ±0.2</text>
<text x="377" y="185.5" transform="rotate(-90 377 185.5)">48.8 ±0.2</text>
<text x="381.8" y="185.5" transform="rotate(-90 381.8 185.5)">64.9 ±0.3</text>
<text x="244.3" y="189" transform="rotate(-90 244.3 189)">59.7 ±0.2</text>
<text x="249.3" y="186.1" transform="rotate(-90 249.3 186.1)">70 ±0.3</text>
<text x="307.6" y="197.6">25 -0.2</text>
<text x="311.8" y="195.5">0</text>
<text x="349" y="193.4">M12</text>
<text x="358.3" y="195.7">25 ±0.2</text>
<text x="189" y="201.7">69.2 -0.1</text>
<text x="194.3" y="199.5">+0.2</text>
<text x="349.5" y="202">80 ±0.3</text>
<text x="114.4" y="209.6">10</text>
<text x="117.6" y="207.5">+0.1</text>
<text x="118.6" y="209.6">0</text>
<text x="132.3" y="205.6" transform="rotate(-90 132.3 205.6)">+0.1</text>
<text x="134.4" y="208.8" transform="rotate(-90 134.4 208.8)">10</text>
<text x="134.4" y="204.6" transform="rotate(-90 134.4 204.6)">0</text>
<text x="191.2" y="208.1">80 ±0.3</text>
<text x="193.5" y="215.2">100 ±0.3</text>
<text x="208.6" y="221.2">180</text>
</g>
<g font-size="1.7">
<text x="237.2" y="252">名称</text>
<text x="252.9" y="251.9">签名</text>
<text x="270.1" y="251.9">日期</text>
<text x="223.1" y="256">绘制</text>
<text x="322.8" y="252.2">标题:</text>
<text x="223.3" y="260.3">检查</text>
<text x="223.3" y="264.4">批准</text>
<text x="223.3" y="268.7">制造</text>
<text x="223.5" y="273.1">验检</text>
<text x="367.4" y="285.6">图纸 1 (共1)</text>
</g>
</svg>
